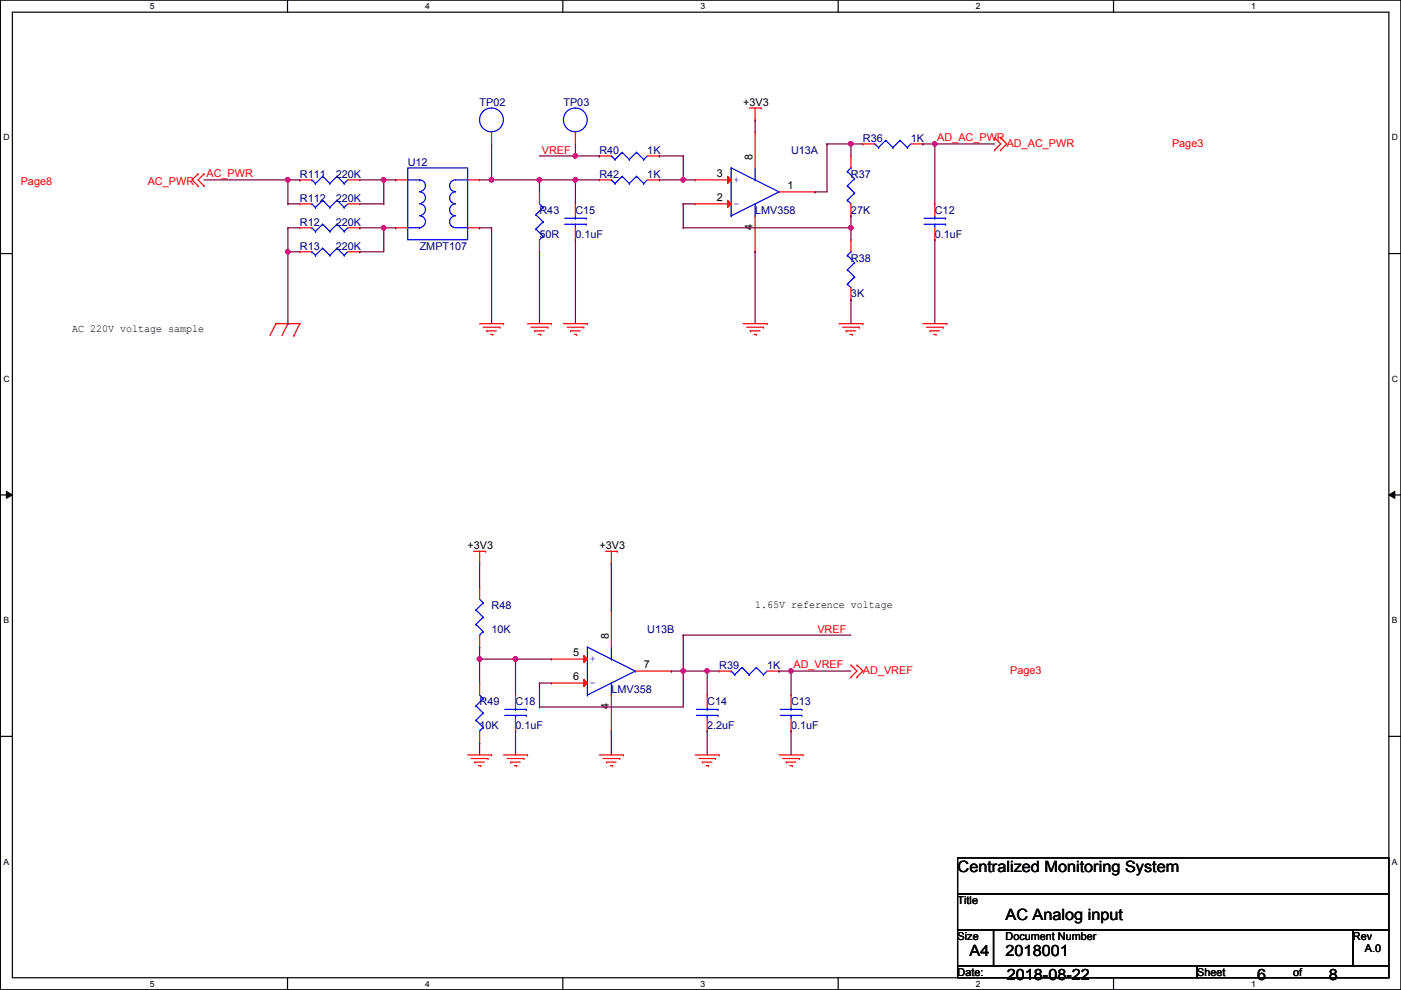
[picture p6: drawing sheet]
<svg xmlns="http://www.w3.org/2000/svg" width="297mm" height="210mm" viewBox="0 0 297 210" stroke-linecap="round" stroke-linejoin="round" font-family="sans-serif">
<path d="M.1 0h296.9v209.8h-296.9zM2.6 2.6h291.9v204.7h-291.9z" fill="none" stroke="#000" stroke-width=".25"/>
<g fill="#fff">
<path d="M31.8 .3h1v2h-1z"/>
<path d="M31.8 207.6h1v1.9h-1z"/>
</g>
<path d="M61 0v2.6M61 207.3v2.5" fill="none" stroke="#000" stroke-width=".25"/>
<g fill="#fff">
<path d="M90.1 .3h1v2h-1z"/>
<path d="M90.1 207.6h1v1.9h-1z"/>
</g>
<path d="M119.3 0v2.6M119.3 207.3v2.5" fill="none" stroke="#000" stroke-width=".25"/>
<g fill="#fff">
<path d="M148.5 .3h1v2h-1z"/>
<path d="M148.5 207.6h1v1.9h-1z"/>
</g>
<path d="M177.7 0v2.6M177.7 207.3v2.5" fill="none" stroke="#000" stroke-width=".25"/>
<g fill="#fff">
<path d="M206.9 .3h1v2h-1z"/>
<path d="M206.9 207.6h1v1.9h-1z"/>
</g>
<path d="M236.1 0v2.6M236.1 207.3v2.5" fill="none" stroke="#000" stroke-width=".25"/>
<g fill="#fff">
<path d="M265.3 .3h.9v2h-.9z"/>
<path d="M265.3 207.6h.9v1.9h-.9z"/>
<path d="M.7 28.2h1.3v1.9h-1.3z"/>
<path d="M295.1 28.2h1.3v1.9h-1.3z"/>
<path d="M.7 79.3h1.3v2h-1.3z"/>
<path d="M295.1 79.3h1.3v2h-1.3z"/>
</g>
<path d="M.1 53.8h2.5M294.5 53.8h2.5" fill="none" stroke="#000" stroke-width=".25"/>
<g fill="#fff">
<path d="M.7 130.5h1.2v2h-1.2z"/>
<path d="M295.1 130.5h1.2v2h-1.2z"/>
</g>
<path d="M.1 104.9h2.5M294.5 104.9h2.5" fill="none" stroke="#000" stroke-width=".25"/>
<path d="M1.4 104.2l1.2 .7-1.2 .8zM294.5 104.9l1.2-.7v1.5z" fill="#000"/>
<path d="M1.4 104.2l1.2 .7-1.2 .8zM294.5 104.9l1.2-.7v1.5z" fill="none" stroke="#000" stroke-width=".21"/>
<g fill="#fff">
<path d="M.7 181.7h1.2v2h-1.2z"/>
<path d="M295.1 181.7h1.2v2h-1.2z"/>
</g>
<path d="M.1 156.1h2.5M294.5 156.1h2.5M203 181.9h91.5v7.6h-91.5zM203 189.5h91.5v7.6h-91.5zM203 197.1h7.6v7.7h-7.6zM210.6 197.1h76.2v7.7h-76.2zM286.8 197.1h7.7v7.7h-7.7zM203 204.8h50.8v2.5h-50.8zM253.8 204.8h40.7v2.5h-40.7z" fill="none" stroke="#000" stroke-width=".25"/>
<g fill="none" stroke="#f00" stroke-width=".25">
<path d="M42 36.9h.1M42 39.4h.1M42 36.9l-1.3 1.2 1.3 1.3M43.3 36.9h.1M43.3 39.4h.1M43.3 36.9l-1.3 1.2 1.3 1.3M83.9 38.1h.1M83.9 38.1h2.5M99.1 38.1h2.6M101.7 38.1h.1M104.2 30.5h.1M104.2 28v2.5"/>
<path d="M127.1 33.1h.1M127.1 38.1h.1M127.1 38.1h2.5M127.1 33.1h2.5M137.2 38.1h2.6M137.2 33.1h2.6M139.8 33.1h.1M139.8 38.1h.1M158.8 22.9h2.6M160.1 25.4h.1M160.1 22.9v2.5M161.4 22.9h.1"/>
<path d="M180.4 33.1h.1M180.4 33.1v2.5M183 30.5h.1M183 30.5h2.5M193.1 30.5h2.6M195.7 30.5h.1M210.9 31.8h.1M210.9 29.3h.1M210.9 29.3l1.3 1.2-1.3 1.3M212.2 31.8h.1M212.2 29.3h.1M212.2 29.3l1.2 1.2-1.2 1.3"/>
<path d="M63.6 43.2h.1M63.6 48.3h.1M63.6 53.4h.1M63.6 43.2h2.5M63.6 48.3h2.5M63.6 53.4h2.5M73.7 43.2h2.6M73.7 48.3h2.6M73.7 53.4h2.6M76.3 43.2h.1M76.3 48.3h.1M76.3 53.4h.1"/>
<path d="M83.9 48.3h.1M83.9 48.3h2.5M99.1 48.3h2.6M101.7 48.3h.1M114.4 40.7h.1M114.4 53.4h.1M114.4 40.7v2.5M114.4 50.8v2.6M122 43.2h.1M122 50.8h.1M122 43.2v2.6M122 48.3v2.5"/>
<path d="M180.4 45.8h.1M180.4 50.8h.1M180.4 43.2v2.6M180.4 50.8v2.6M198.2 43.2h.1M198.2 50.8h.1M198.2 43.2v2.6M198.2 48.3v2.5M58.5 68.6h.1M58.5 68.6l-1.3 2.6M58.5 68.6h5.1M61 68.6h.1"/>
<path d="M61 68.6l-1.2 2.6M62.3 71.2h.1M63.6 68.6h.1M63.6 68.6l-1.3 2.6M101.7 68.6h5.1M102.4 69.4h3.6M103.2 70.1h.1M103.2 70.1h2M104 70.9h.5M104.5 70.9h.1M106 69.4h.1M106.8 68.6h.1"/>
<path d="M111.8 68.6h5.1M112.6 69.4h3.6M113.4 70.1h.1M113.4 70.1h2M114.1 70.9h.5M114.6 70.9h.1M116.2 69.4h.1M116.9 68.6h.1M119.5 68.6h5M120.2 69.4h3.6M121 70.1h.1M121 70.1h2"/>
<path d="M121.7 70.9h.6M122.3 70.9h.1M123.8 69.4h.1M124.5 68.6h.1M157.6 68.6h5M158.3 69.4h3.6M159.1 70.1h.1M159.1 70.1h2M159.8 70.9h.6M160.4 70.9h.1M161.9 69.4h.1M162.6 68.6h.1"/>
<path d="M177.9 68.6h5.1M178.6 69.4h3.6M179.4 70.1h.1M179.4 70.1h2M180.2 70.9h.5M180.4 63.5h.1M180.4 61v2.5M180.7 70.9h.1M182.2 69.4h.1M183 68.6h.1M195.7 68.6h5M196.4 69.4h3.6"/>
<path d="M197.2 70.1h.1M197.2 70.1h2M197.9 70.9h.6M198.5 70.9h.1M200 69.4h.1M200.7 68.6h.1M100.4 116.9h2.6M101.7 119.4h.1M101.7 116.9v2.5M103 116.9h.1M128.4 116.9h2.5M129.6 119.4h.1"/>
<path d="M129.6 116.9v2.5M130.9 116.9h.1M101.7 124.5h.1M101.7 137.2h.1M101.7 124.5v2.5M101.7 134.7v2.5M101.7 144.8h.1M101.7 157.5h.1M101.7 144.8v2.6M101.7 155v2.5M109.3 147.4h.1M109.3 155h.1"/>
<path d="M109.3 147.4v2.5M109.3 152.4v2.6M149.9 147.4h.1M149.9 155h.1M149.9 147.4v2.5M149.9 152.4v2.6M152.5 142.3h.1M152.5 142.3h2.5M162.6 142.3h2.6M165.2 142.3h.1M167.7 147.4h.1M167.7 155h.1"/>
<path d="M167.7 147.4v2.5M167.7 152.4v2.6M180.4 143.6h.1M180.4 141h.1M180.4 141l1.3 1.3-1.3 1.3M181.7 143.6h.1M181.7 141h.1M181.7 141l1.3 1.3-1.3 1.3M99.1 160.1h5.1M99.9 160.8h3.6M100.7 161.6h.1M100.7 161.6h2"/>
<path d="M101.4 162.3h.5M101.9 162.3h.1M103.5 160.8h.1M104.2 160.1h.1M106.8 160.1h5M107.5 160.8h3.6M108.3 161.6h.1M108.3 161.6h2M109 162.3h.6M109.6 162.3h.1M111.1 160.8h.1M111.8 160.1h.1"/>
<path d="M127.1 160.1h5.1M127.8 160.8h3.6M128.6 161.6h.1M128.6 161.6h2M129.4 162.3h.5M129.9 162.3h.1M131.4 160.8h.1M132.2 160.1h.1M147.4 160.1h5.1M148.2 160.8h3.5M148.9 161.6h.1M148.9 161.6h2.1"/>
<path d="M149.7 162.3h.5M150.2 162.3h.1M151.7 160.8h.1M152.5 160.1h.1M165.2 160.1h5.1M165.9 160.8h3.6M166.7 161.6h.1M166.7 161.6h2M167.5 162.3h.5M168 162.3h.1M169.5 160.8h.1M170.3 160.1h.1"/>
</g>
<g fill="none" stroke="#00f" stroke-width=".25">
<path d="M86.4 35.6h12.7v15.2h-12.7zM86.4 38.1h2.6M89 38.1a1.25 1.25 0 0 1 1.2 1.3 1.25 1.25 0 0 1-1.2 1.2M89 38.1h.1M99.1 38.1h-2.5a1.25 1.25 0 0 0-1.3 1.3 1.25 1.25 0 0 0 1.3 1.2M99.1 38.1h.1M129.6 33.1h.1M129.6 38.1h.1M129.6 33.1l.8 .7M129.6 38.1l.8 .8M130.4 33.8h.1M130.4 38.9h.1"/>
<path d="M131.9 32.3h.1M131.9 37.4h.1M131.9 32.3l1.5 1.5M131.9 32.3l-1.5 1.5M131.9 37.4l1.5 1.5M131.9 37.4l-1.5 1.5M133.4 33.8h.1M133.4 38.9h.1M135 32.3h.1M135 37.4h.1M135 32.3l1.5 1.5M135 32.3l-1.6 1.5"/>
<path d="M135 37.4l1.5 1.5M135 37.4l-1.6 1.5M136.5 33.8h.1M136.5 38.9h.1M137.2 33.1l-.7 .7M137.2 38.1l-.7 .8M155 35.6h.1M155 35.6l10.2 5.1M155 35.6v10.2M160.1 38.1h.1M160.1 35.6v2.5M179.7 39.4h.1"/>
<path d="M179.7 36.4h.1M179.7 39.4l1.5 1.5M179.7 36.4l1.5 1.5M180.4 35.6h.1M180.4 35.6l-.7 .8M181.2 37.9h.1M181.2 37.9l-1.5 1.5M185.5 30.5h.1M185.5 30.5l.8 .8M186.3 31.3h.1M187.8 29.8h.1M187.8 29.8l1.5 1.5"/>
<path d="M187.8 29.8l-1.5 1.5M189.3 31.3h.1M190.8 29.8h.1M190.8 29.8l1.6 1.5M190.8 29.8l-1.5 1.5M192.4 31.3h.1M193.1 30.5l-.7 .8M66.1 43.2h.1M66.1 48.3h.1M66.1 53.4h.1M66.1 43.2l.8 .8M66.1 48.3l.8 .8"/>
<path d="M66.1 53.4l.8 .7M66.9 44h.1M66.9 49.1h.1M66.9 54.1h.1M68.4 42.5h.1M68.4 47.5h.1M68.4 52.6h.1M68.4 42.5l1.5 1.5M68.4 42.5l-1.5 1.5M68.4 47.5l1.5 1.6M68.4 47.5l-1.5 1.6M68.4 52.6l1.5 1.5"/>
<path d="M68.4 52.6l-1.5 1.5M69.9 44h.1M69.9 49.1h.1M69.9 54.1h.1M71.5 42.5h.1M71.5 47.5h.1M71.5 52.6h.1M71.5 42.5l1.5 1.5M71.5 42.5l-1.6 1.5M71.5 47.5l1.5 1.6M71.5 47.5l-1.6 1.6M71.5 52.6l1.5 1.5"/>
<path d="M71.5 52.6l-1.6 1.5M73 44h.1M73 49.1h.1M73 54.1h.1M73.7 43.2l-.7 .8M73.7 48.3l-.7 .8M73.7 53.4l-.7 .7M86.4 48.3h2.6M89 40.7a1.27 1.27 0 0 1 1.2 1.3 1.27 1.27 0 0 1-1.2 1.2 1.27 1.27 0 0 1 1.2 1.3 1.27 1.27 0 0 1-1.2 1.3 1.25 1.25 0 0 1 1.2 1.2 1.25 1.25 0 0 1-1.2 1.3M89 48.3h.1M96.6 40.7a1.25 1.25 0 0 0-1.3 1.2 1.25 1.25 0 0 0 1.3 1.3 1.27 1.27 0 0 0-1.3 1.2 1.27 1.27 0 0 0 1.3 1.3 1.27 1.27 0 0 0-1.3 1.3 1.27 1.27 0 0 0 1.3 1.3M96.6 48.3h2.5"/>
<path d="M99.1 48.3h.1M113.6 45.5h.1M113.6 48.6h.1M113.6 45.5l1.5 1.5M113.6 48.6l1.5 1.5M114.4 50.8h.1M114.4 43.2l.7 .8M115.1 44h.1M115.1 47h.1M115.1 50.1h.1M115.1 44l-1.5 1.5M115.1 47l-1.5 1.6"/>
<path d="M115.1 50.1l-.7 .7M119.7 47.5h4.6M119.7 46.3h4.6M122 46.3h.1M122 47.5h.1M122 45.8v.5M122 47.5v.8M124.3 47.5h.1M124.3 46.3h.1M155 45.8h.1M160.1 45.8h.1M160.1 43.2v2.6"/>
<path d="M165.2 40.7h.1M165.2 40.7l-10.2 5.1M179.7 42.5h.1M179.7 57.2h.1M179.7 54.1h.1M179.7 42.5l.7 .7M179.7 57.2l1.5 1.5M179.7 54.1l1.5 1.6M180.4 53.4h.1M180.4 53.4l-.7 .7M181.2 40.9h.1M181.2 58.7h.1"/>
<path d="M181.2 55.7h.1M181.2 40.9l-1.5 1.6M181.2 58.7l-1.5 1.5M181.2 55.7l-1.5 1.5M195.9 47.5h4.6M195.9 46.3h4.6M198.2 46.3h.1M198.2 47.5h.1M198.2 45.8v.5M198.2 47.5v.8M200.5 47.5h.1M200.5 46.3h.1"/>
<path d="M179.7 60.2h.1M179.7 60.2l.7 .8M100.9 129.3h.1M100.9 132.4h.1M100.9 129.3l1.5 1.6M100.9 132.4l1.5 1.5M101.7 134.7h.1M101.7 127l.7 .8M102.4 127.8h.1M102.4 130.9h.1M102.4 133.9h.1M102.4 127.8l-1.5 1.5"/>
<path d="M102.4 130.9l-1.5 1.5M102.4 133.9l-.7 .8M100.9 149.6h.1M100.9 152.7h.1M100.9 149.6l1.5 1.6M100.9 152.7l1.5 1.5M101.7 155h.1M101.7 147.4l.7 .7M102.4 148.1h.1M102.4 151.2h.1M102.4 154.2h.1M102.4 148.1l-1.5 1.5"/>
<path d="M102.4 151.2l-1.5 1.5M102.4 154.2l-.7 .8M107 151.7h4.6M107 150.4h4.6M109.3 150.4h.1M109.3 151.7h.1M109.3 149.9v.5M109.3 151.7v.7M111.6 151.7h.1M111.6 150.4h.1M147.7 151.7h4.5M147.7 150.4h4.5"/>
<path d="M149.9 150.4h.1M149.9 151.7h.1M149.9 149.9v.5M149.9 151.7v.7M152.2 151.7h.1M152.2 150.4h.1M155 142.3h.1M155 142.3l.8 .7M155.8 143h.1M157.3 141.5h.1M157.3 141.5l1.5 1.5M157.3 141.5l-1.5 1.5"/>
<path d="M158.8 143h.1M160.4 141.5h.1M160.4 141.5l1.5 1.5M160.4 141.5l-1.6 1.5M161.9 143h.1M162.6 142.3l-.7 .7M165.4 151.7h4.6M165.4 150.4h4.6M167.7 150.4h.1M167.7 151.7h.1M167.7 149.9v.5M167.7 151.7v.7"/>
<path d="M170 151.7h.1M170 150.4h.1"/>
<circle cx="104.2" cy="25.4" r="2.51"/>
</g>
<path d="M154.3 37.4l.7 .7-.7 .8z" fill="#f00"/>
<path d="M147.4 38.1h.1M147.4 38.1h7.6M154.3 37.4l.7 .7-.7 .8z" fill="none" stroke="#f00" stroke-width=".25"/>
<path d="M154.3 42.5l.7 .7-.7 .8z" fill="#f00"/>
<path d="M160.1 28h.1M160.1 28v7.6M147.4 43.2h.1M147.4 43.2h7.6M154.3 42.5l.7 .7-.7 .8zM160.1 53.4h.1M160.1 45.8v7.6M165.2 40.7h7.6M172.8 40.7h.1" fill="none" stroke="#f00" stroke-width=".25"/>
<path d="M124.5 137.2h.1M124.5 137.2l10.2 5.1M124.5 137.2v10.2M129.6 139.7h.1M129.6 137.2v2.5M124.5 147.4h.1M129.6 147.4h.1M129.6 144.8v2.6M134.7 142.3h.1M134.7 142.3l-10.2 5.1" fill="none" stroke="#00f" stroke-width=".25"/>
<path d="M123.8 139l.7 .7-.7 .8z" fill="#f00"/>
<path d="M116.9 139.7h.1M116.9 139.7h7.6M123.8 139l.7 .7-.7 .8z" fill="none" stroke="#f00" stroke-width=".25"/>
<path d="M123.8 144.1l.7 .7-.7 .8z" fill="#f00"/>
<g fill="none" stroke="#f00" stroke-width=".25">
<path d="M63.6 38.1h.1M63.6 38.1h2.5M73.7 38.1h2.6M76.3 38.1h.1M122 30.5h.1M122 28v2.5M129.6 129.6h.1M129.6 129.6v7.6M116.9 144.8h.1M116.9 144.8h7.6M123.8 144.1l.7 .7-.7 .8zM129.6 155h.1"/>
<path d="M129.6 147.4v7.6M134.7 142.3h7.6M142.3 142.3h.1"/>
</g>
<g fill="none" stroke="#00f" stroke-width=".25">
<path d="M66.1 38.1h.1M66.1 38.1l.8 .8M66.9 38.9h.1M68.4 37.4h.1M68.4 37.4l1.5 1.5M68.4 37.4l-1.5 1.5M69.9 38.9h.1M71.5 37.4h.1M71.5 37.4l1.5 1.5M71.5 37.4l-1.6 1.5M73 38.9h.1M73.7 38.1l-.7 .8"/>
<circle cx="122" cy="25.4" r="2.51"/>
</g>
<path d="M160.1 25.4h.1M160.1 25.4v2.6M175.3 30.5h.1M175.3 30.5v10.2M175.3 30.5h7.7M180.4 30.5h.1M180.4 30.5v2.6" fill="none" stroke="#7f003f" stroke-width=".25"/>
<circle cx="180.4" cy="30.5" r=".49" fill="#f0f"/>
<circle cx="180.4" cy="30.5" r=".49" fill="none" stroke="#f0f" stroke-width=".25"/>
<path d="M195.7 30.5h.1M195.7 30.5h15.2M198.2 30.5h.1M198.2 30.5v12.7" fill="none" stroke="#7f003f" stroke-width=".25"/>
<circle cx="198.2" cy="30.5" r=".49" fill="#f0f"/>
<circle cx="198.2" cy="30.5" r=".49" fill="none" stroke="#f0f" stroke-width=".25"/>
<path d="M114.4 33.1h7.6M122 33.1h.1" fill="none" stroke="#7f003f" stroke-width=".25"/>
<circle cx="122" cy="33" r=".49" fill="#f0f"/>
<circle cx="122" cy="33" r=".49" fill="none" stroke="#f0f" stroke-width=".25"/>
<path d="M76.3 38.1h5.1M81.4 38.1h.1M139.8 33.1h.1M139.8 33.1h5.1M144.9 33.1h.1M144.9 33.1v5" fill="none" stroke="#7f003f" stroke-width=".25"/>
<circle cx="81.3" cy="38.1" r=".49" fill="#f0f"/>
<circle cx="81.3" cy="38.1" r=".49" fill="none" stroke="#f0f" stroke-width=".25"/>
<path d="M101.7 38.1h2.5M104.2 38.1h.1M114.4 38.1h.1M114.4 38.1h12.7M114.4 38.1v2.6M122 38.1h.1M122 38.1v5.1" fill="none" stroke="#7f003f" stroke-width=".25"/>
<circle cx="122" cy="38.1" r=".49" fill="#f0f"/>
<circle cx="122" cy="38.1" r=".49" fill="none" stroke="#f0f" stroke-width=".25"/>
<path d="M139.8 38.1h.1M139.8 38.1h7.6M144.9 38.1h.1" fill="none" stroke="#7f003f" stroke-width=".25"/>
<circle cx="144.8" cy="38.1" r=".49" fill="#f0f"/>
<circle cx="144.8" cy="38.1" r=".49" fill="none" stroke="#f0f" stroke-width=".25"/>
<path d="M76.3 48.3h.1M76.3 48.3h5.1M144.9 43.2h.1M144.9 43.2v5.1M144.9 43.2h2.5M172.8 40.7h.1M172.8 40.7h2.5M180.4 45.8h.1M180.4 45.8v2.5" fill="none" stroke="#7f003f" stroke-width=".25"/>
<circle cx="81.3" cy="48.3" r=".49" fill="#f0f"/>
<circle cx="81.3" cy="48.3" r=".49" fill="none" stroke="#f0f" stroke-width=".25"/>
<path d="M101.7 48.3h.1M101.7 48.3h2.5M104.2 48.3h.1M104.2 48.3v20.3M144.9 48.3h.1M144.9 48.3h35.5" fill="none" stroke="#7f003f" stroke-width=".25"/>
<circle cx="180.4" cy="48.3" r=".49" fill="#f0f"/>
<circle cx="180.4" cy="48.3" r=".49" fill="none" stroke="#f0f" stroke-width=".25"/>
<g fill="none" stroke="#7f003f" stroke-width=".25">
<path d="M114.4 53.4h.1M114.4 53.4v15.2M122 50.8h.1M122 50.8v17.8M160.1 53.4h.1M160.1 53.4v15.2M180.4 48.3h.1M180.4 48.3v2.5M198.2 50.8h.1M198.2 50.8v17.8M180.4 63.5h.1M180.4 63.5v5.1"/>
<path d="M101.7 119.4h.1M101.7 119.4v5.1M129.6 119.4h.1M129.6 119.4v10.2M101.7 137.2h.1M101.7 139.7h.1M101.7 137.2v7.6"/>
</g>
<circle cx="101.7" cy="139.7" r=".49" fill="#f0f"/>
<circle cx="101.7" cy="139.7" r=".49" fill="none" stroke="#f0f" stroke-width=".25"/>
<path d="M101.7 139.7h.1M101.7 139.7h15.2M109.3 139.7h.1" fill="none" stroke="#7f003f" stroke-width=".25"/>
<circle cx="109.3" cy="139.7" r=".49" fill="#f0f"/>
<circle cx="109.3" cy="139.7" r=".49" fill="none" stroke="#f0f" stroke-width=".25"/>
<path d="M109.3 139.7h.1M109.3 139.7v7.7M142.3 142.3h.1M142.3 142.3h2.6" fill="none" stroke="#7f003f" stroke-width=".25"/>
<circle cx="144.8" cy="142.3" r=".49" fill="#f0f"/>
<circle cx="144.8" cy="142.3" r=".49" fill="none" stroke="#f0f" stroke-width=".25"/>
<g fill="none" stroke="#7f003f" stroke-width=".25">
<path d="M43.3 38.1h17.7M61 38.1h.1M101.7 157.5h.1M101.7 157.5v2.6M109.3 155h.1M109.3 155v5.1M114.4 144.8h.1M114.4 149.9h.1M114.4 144.8h2.5M114.4 144.8v5.1M129.6 155h.1M129.6 155v5.1"/>
<path d="M144.9 142.3h.1M144.9 142.3h7.6M144.9 142.3v7.6h-30.5M149.9 142.3h.1M149.9 155h.1M149.9 142.3v5.1M149.9 155v5.1"/>
</g>
<circle cx="149.9" cy="142.3" r=".49" fill="#f0f"/>
<circle cx="149.9" cy="142.3" r=".49" fill="none" stroke="#f0f" stroke-width=".25"/>
<path d="M165.2 142.3h.1M165.2 142.3h2.5M167.7 155h.1M167.7 142.3h.1M167.7 142.3v5.1M167.7 155v5.1" fill="none" stroke="#7f003f" stroke-width=".25"/>
<circle cx="167.7" cy="142.3" r=".49" fill="#f0f"/>
<circle cx="167.7" cy="142.3" r=".49" fill="none" stroke="#f0f" stroke-width=".25"/>
<g fill="none" stroke="#7f003f" stroke-width=".25">
<path d="M61 38.1h.1M61 38.1v5.1M81.4 38.1h.1M81.4 38.1v5.1M81.4 38.1h2.5M83.9 38.1h.1M61 43.2h.1M61 43.2h2.6M76.3 43.2h5.1M81.4 43.2h.1M144.9 134.7h.1M144.9 134.7v7.6"/>
<path d="M144.9 134.7h35.5M167.7 142.3h.1M167.7 142.3h12.7"/>
</g>
<circle cx="61" cy="38.1" r=".49" fill="#f0f"/>
<circle cx="61" cy="38.1" r=".49" fill="none" stroke="#f0f" stroke-width=".25"/>
<g fill="none" stroke="#7f003f" stroke-width=".25">
<path d="M61 38.1h2.6M63.6 38.1h.1M61 53.4h.1M61 48.3h.1M61 48.3v20.3M61 48.3h2.6M61 53.4h2.6M76.3 53.4h.1M81.4 48.3h.1M81.4 48.3h2.5M81.4 48.3v5.1h-5.1M83.9 48.3h.1"/>
<path d="M61 68.6h.1"/>
</g>
<circle cx="61" cy="53.4" r=".49" fill="#f0f"/>
<circle cx="61" cy="53.4" r=".49" fill="none" stroke="#f0f" stroke-width=".25"/>
<path d="M104.2 38.1h.1M104.2 30.5v7.6M104.2 38.1h10.2M114.4 38.1h.1" fill="none" stroke="#7f003f" stroke-width=".25"/>
<circle cx="104.2" cy="38.1" r=".49" fill="#f0f"/>
<circle cx="104.2" cy="38.1" r=".49" fill="none" stroke="#f0f" stroke-width=".25"/>
<circle cx="114.4" cy="38.1" r=".49" fill="#f0f"/>
<circle cx="114.4" cy="38.1" r=".49" fill="none" stroke="#f0f" stroke-width=".25"/>
<path d="M122 33.1h.1M122 30.5v2.6M122 33.1h5.1M127.1 33.1h.1" fill="none" stroke="#7f003f" stroke-width=".25"/>
<circle cx="180.4" cy="30.5" r=".49" fill="#f0f"/>
<circle cx="180.4" cy="30.5" r=".49" fill="none" stroke="#f0f" stroke-width=".25"/>
<circle cx="198.2" cy="30.5" r=".49" fill="#f0f"/>
<circle cx="198.2" cy="30.5" r=".49" fill="none" stroke="#f0f" stroke-width=".25"/>
<circle cx="122" cy="33" r=".49" fill="#f0f"/>
<circle cx="122" cy="33" r=".49" fill="none" stroke="#f0f" stroke-width=".25"/>
<circle cx="81.3" cy="38.1" r=".49" fill="#f0f"/>
<circle cx="81.3" cy="38.1" r=".49" fill="none" stroke="#f0f" stroke-width=".25"/>
<circle cx="122" cy="38.1" r=".49" fill="#f0f"/>
<circle cx="122" cy="38.1" r=".49" fill="none" stroke="#f0f" stroke-width=".25"/>
<circle cx="144.8" cy="38.1" r=".49" fill="#f0f"/>
<circle cx="144.8" cy="38.1" r=".49" fill="none" stroke="#f0f" stroke-width=".25"/>
<circle cx="81.3" cy="48.3" r=".49" fill="#f0f"/>
<circle cx="81.3" cy="48.3" r=".49" fill="none" stroke="#f0f" stroke-width=".25"/>
<circle cx="180.4" cy="48.3" r=".49" fill="#f0f"/>
<circle cx="180.4" cy="48.3" r=".49" fill="none" stroke="#f0f" stroke-width=".25"/>
<circle cx="101.7" cy="139.7" r=".49" fill="#f0f"/>
<circle cx="101.7" cy="139.7" r=".49" fill="none" stroke="#f0f" stroke-width=".25"/>
<circle cx="109.3" cy="139.7" r=".49" fill="#f0f"/>
<circle cx="109.3" cy="139.7" r=".49" fill="none" stroke="#f0f" stroke-width=".25"/>
<circle cx="144.8" cy="142.3" r=".49" fill="#f0f"/>
<circle cx="144.8" cy="142.3" r=".49" fill="none" stroke="#f0f" stroke-width=".25"/>
<circle cx="149.9" cy="142.3" r=".49" fill="#f0f"/>
<circle cx="149.9" cy="142.3" r=".49" fill="none" stroke="#f0f" stroke-width=".25"/>
<circle cx="167.7" cy="142.3" r=".49" fill="#f0f"/>
<circle cx="167.7" cy="142.3" r=".49" fill="none" stroke="#f0f" stroke-width=".25"/>
<circle cx="61" cy="38.1" r=".49" fill="#f0f"/>
<circle cx="61" cy="38.1" r=".49" fill="none" stroke="#f0f" stroke-width=".25"/>
<circle cx="61" cy="53.4" r=".49" fill="#f0f"/>
<circle cx="61" cy="53.4" r=".49" fill="none" stroke="#f0f" stroke-width=".25"/>
<circle cx="104.2" cy="38.1" r=".49" fill="#f0f"/>
<circle cx="104.2" cy="38.1" r=".49" fill="none" stroke="#f0f" stroke-width=".25"/>
<circle cx="114.4" cy="38.1" r=".49" fill="#f0f"/>
<circle cx="114.4" cy="38.1" r=".49" fill="none" stroke="#f0f" stroke-width=".25"/>
<g font-size="3.3">
<text x="203" y="184.9">Centralized Monitoring System</text>
<text x="213.2" y="195">AC Analog input</text>
<text x="205.6" y="202.6">A4</text>
<text x="213.2" y="202.6">2018001</text>
<text x="213.4" y="207.7">2018-08-22</text>
<text x="266.5" y="207.7">6</text>
<text x="281.8" y="207.7">8</text>
</g>
<g font-size="2.3" fill="#00007f">
<text x="101.7" y="22.4">TP02</text>
<text x="119.5" y="22.4">TP03</text>
<text x="86.4" y="35.1">U12</text>
<text x="127.1" y="32.6">R40</text>
<text x="137.2" y="32.6">1K</text>
<text x="167.7" y="32.6">U13A</text>
<text x="183" y="30.1">R36</text>
<text x="193.1" y="30.1">1K</text>
<text x="63.6" y="37.7">R111</text>
<text x="71.2" y="37.7">220K</text>
<text x="127.1" y="37.7">R42</text>
<text x="137.2" y="37.7">1K</text>
<text x="180.4" y="37.7">R37</text>
<text x="63.6" y="42.8">R112</text>
<text x="63.6" y="47.8">R12</text>
<text x="71.2" y="42.8">220K</text>
<text x="71.2" y="47.8">220K</text>
<text x="114.4" y="45.3">R43</text>
<text x="122" y="45.3">C15</text>
<text x="160.1" y="45.3">LMV358</text>
<text x="180.4" y="45.3">27K</text>
<text x="198.2" y="45.3">C12</text>
<text x="63.6" y="52.9">R13</text>
<text x="71.2" y="52.9">220K</text>
<text x="89" y="52.9">ZMPT107</text>
<text x="114.4" y="50.4">50R</text>
<text x="122" y="50.4">0.1uF</text>
<text x="198.2" y="50.4">0.1uF</text>
<text x="180.4" y="55.5">R38</text>
<text x="180.4" y="63.1">3K</text>
<text x="104.2" y="129.1">R48</text>
<text x="104.2" y="134.2">10K</text>
<text x="137.2" y="134.2">U13B</text>
<text x="152.5" y="141.8">R39</text>
<text x="162.6" y="141.8">1K</text>
<text x="101.7" y="149.4">R49</text>
<text x="109.3" y="149.4">C18</text>
<text x="129.6" y="146.9">LMV358</text>
<text x="149.9" y="149.4">C14</text>
<text x="167.7" y="149.4">C13</text>
<text x="101.7" y="154.5">10K</text>
<text x="109.3" y="154.5">0.1uF</text>
<text x="149.9" y="154.5">2.2uF</text>
<text x="167.7" y="154.5">0.1uF</text>
</g>
<g font-size="2.3">
<text x="157.6" y="22.4">+3V3</text>
<text x="159.6" y="33.8" transform="rotate(-90 159.6 33.8)">8</text>
<text x="152" y="37.6">3</text>
<text x="167" y="40.1">1</text>
<text x="152" y="42.7">2</text>
<text x="159.6" y="48.8" transform="rotate(-90 159.6 48.8)">4</text>
<text x="15.3" y="70.5">AC 220V voltage sample</text>
<text x="99.1" y="116.4">+3V3</text>
<text x="127.1" y="116.4">+3V3</text>
<text x="160.1" y="128.9">1.65V reference voltage</text>
<text x="129.1" y="135.4" transform="rotate(-90 129.1 135.4)">8</text>
<text x="121.5" y="139.2">5</text>
<text x="136.5" y="141.7">7</text>
<text x="121.5" y="144.3">6</text>
<text x="129.1" y="150.4" transform="rotate(-90 129.1 150.4)">4</text>
<text x="203" y="191.6">Title</text>
<text x="203" y="199.2">Size</text>
<text x="213.2" y="199.2">Document Number</text>
<text x="286.8" y="199.2">Rev</text>
<text x="289.4" y="201.8">A.0</text>
<text x="203" y="206.8">Date:</text>
<text x="253.8" y="206.8">Sheet</text>
<text x="274.1" y="206.8">of</text>
</g>
<g font-size="2.3" fill="#f00">
<text x="198.7" y="29.8">AD_AC_PWR</text>
<text x="114.9" y="32.6">VREF</text>
<text x="213.4" y="31.1">AD_AC_PWR</text>
<text x="248.5" y="31.1">Page3</text>
<text x="4.4" y="39.2">Page8</text>
<text x="31.3" y="39.2">AC_PWR</text>
<text x="43.8" y="37.4">AC_PWR</text>
<text x="173.3" y="134.2">VREF</text>
<text x="168.2" y="141.6">AD_VREF</text>
<text x="183" y="142.8">AD_VREF</text>
<text x="214.2" y="142.8">Page3</text>
</g>
<g font-size="2.3" fill="#00f">
<text x="155.5" y="38.7">+</text>
<text x="155.5" y="43.8">-</text>
<text x="125" y="140.3">+</text>
<text x="125" y="145.4">-</text>
</g>
<g font-size="1.8">
<text x="31.8" y="1.9">5</text>
<text x="90.1" y="1.9">4</text>
<text x="148.5" y="1.9">3</text>
<text x="206.9" y="1.9">2</text>
<text x="265.3" y="1.9">1</text>
<text x=".7" y="29.8">D</text>
<text x="295.1" y="29.8">D</text>
<text x=".7" y="80.9">C</text>
<text x="295.1" y="80.9">C</text>
<text x=".7" y="132.1">B</text>
<text x="295.1" y="132.1">B</text>
<text x=".7" y="183.3">A</text>
<text x="295.1" y="183.3">A</text>
<text x="31.8" y="209.2">5</text>
<text x="90.1" y="209.2">4</text>
<text x="148.5" y="209.2">3</text>
<text x="206.9" y="209.2">2</text>
<text x="265.3" y="209.2">1</text>
</g>
</svg>
